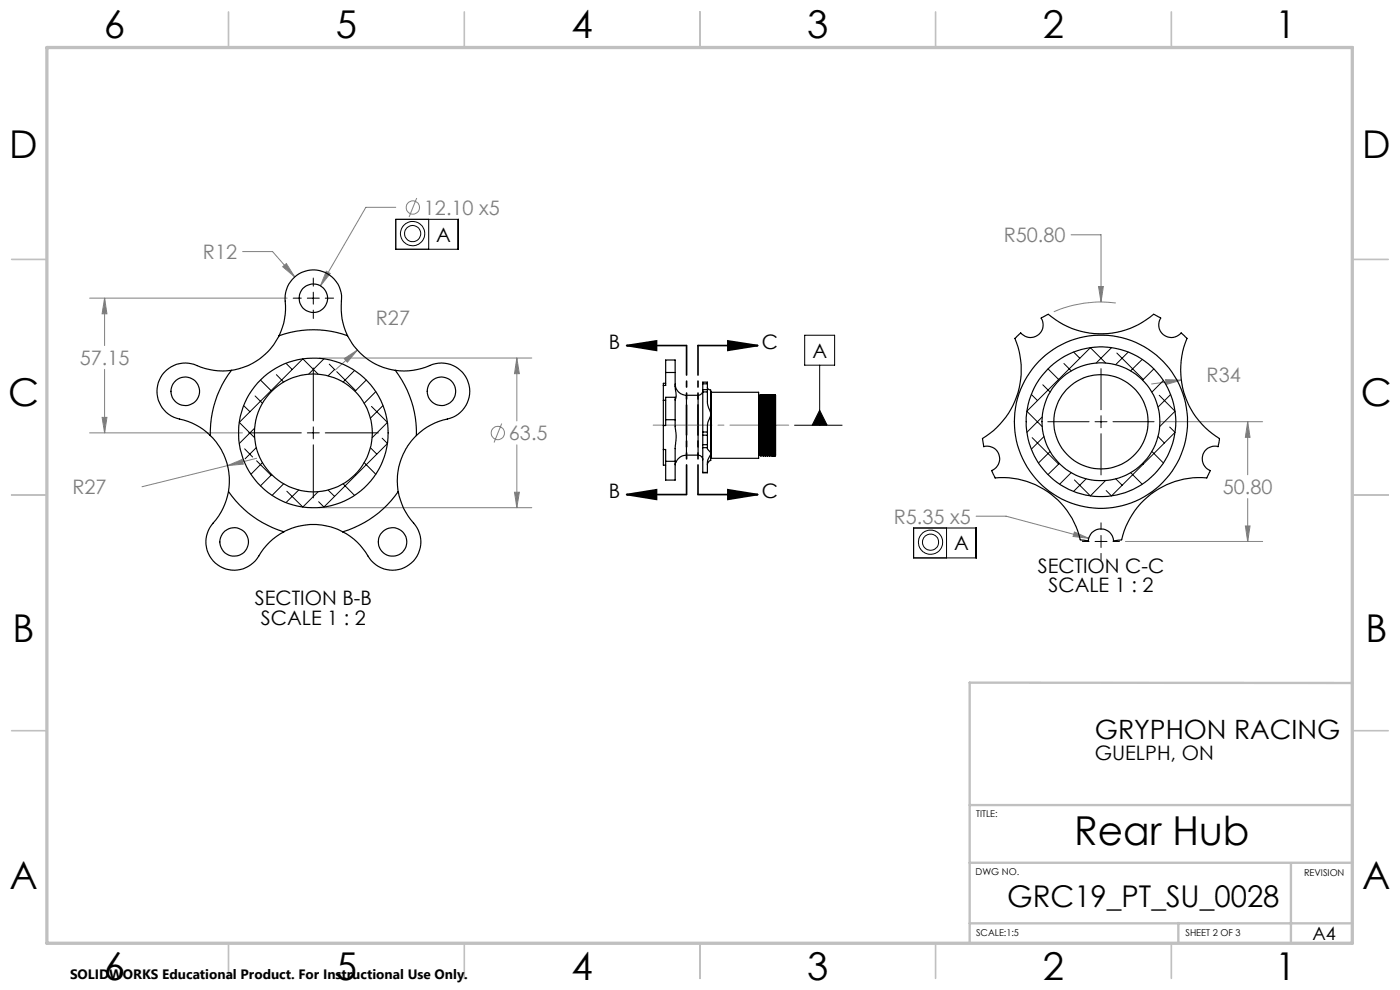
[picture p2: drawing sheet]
<svg xmlns="http://www.w3.org/2000/svg" width="297mm" height="210mm" viewBox="0 0 297 210" stroke-linecap="round" stroke-linejoin="round" font-family="sans-serif">
<g fill="none" stroke="#808080" stroke-width=".21">
<path d="M51.5 53.4h6.3l4.7 5.3M60 56.6l.7-.7 1.8 2.8zM69.2 57.5l.9 .5-2.1 2.6zM84 44h-6.4l-9.6 16.6M88.4 42l-1.6 4M227.2 49.8h6.4v14.3M19 63.2h41.9M22.2 63.2l.5 3.4h-1zM22.2 63.2v10.1M22.2 78.3v13.5M67.7 75.9h45.1M73 76.1l2.8-1.8-2.1 2.5z"/>
<path d="M75.8 74.3l-4.7 4.2M109.6 75.9l.6 3.4h-1.1zM109.6 75.9v13.4M233 60.8h1.1l-.5 3.3zM236.7 64.3a24.8 24.8 0 0 0-13.1 1.8M19 91.8h32.4M21.7 88.5h1l-.5 3.3zM48.3 98.8l3.1-1.3 .2 1zM48.3 98.8l-18.2 4.4M54.4 97.2l-6.1 1.6M106.4 89.8l-1.6 4.1M109.6 94.4v13.3"/>
<path d="M246.1 89.5h21.8M247.3 80.5l3.3 .1-3.2 1zM250.6 80.6l-6.3 .8M264.7 89.5l.5 3.3h-1zM264.7 89.5v11.2M67.7 107.7h45.1M109.1 104.4h1.1l-.6 3.3zM207.1 109.5h6.3l17.6 4.7M227.9 112.8l3.1 1.4-3.4-.4zM238.8 114.9h29.1M264.2 111.6h1l-.5 3.3zM264.7 105.8v9.1"/>
<circle cx="87.6" cy="44" r="1.41"/>
<circle cx="105.6" cy="91.8" r="1.42"/>
</g>
<g fill="none" stroke="#000" stroke-width=".21">
<path d="M66.5 59v1.7M84 46.5h13.2v6.4h-13.2zM90.9 46.5v6.4M62.2 63.2h1.7M65.2 63.2h2.5M66.5 62v2.5M66.5 65.8v1.7M66.5 78.1v11.2M69 63.2h1.8M170.7 71.1h6.4v6.4h-6.4zM173.9 77.5v12.7M233.6 78.2v8.7"/>
<path d="M52.7 91.8h11.2M65.2 91.8h2.5M66.5 90.5v2.6M66.5 94.4v11.2M69 91.8h11.3M168.6 90.2h10M173.9 87l1.6 3.2h-3.2zM222.3 89.5h8.7M232.3 89.5h2.5M233.6 88.2v2.5M233.6 92v8.7M236.1 89.5h8.7"/>
<path d="M193.8 112h13.3v6.3h-13.3zM200.8 112v6.3M229.6 114.9h1.4M232.3 114.9h2.5M233.6 110.9v1.4M233.6 113.6v2.5M233.6 117.4v1.4M236.1 114.9h1.4"/>
<circle cx="87.5" cy="49.6" r="2.57"/>
<circle cx="87.5" cy="49.6" r="1.71"/>
<circle cx="197.4" cy="115" r="1.71"/>
<circle cx="197.4" cy="115" r="2.57"/>
</g>
<path d="M132.9 73.3l6.4-1v2zM132.9 73.3h12.7M148.1 73.3h12.7M154.4 72.3l6.4 1-6.4 1zM132.9 104.9l6.4-1v2zM132.9 104.9h12.7M148.1 104.9h12.7M154.4 103.9l6.4 1-6.4 1z" fill="none" stroke="#000" stroke-width=".35"/>
<path d="M145.7 73.3v31.6M148.1 73.3v31.6" fill="none" stroke="#000" stroke-width=".35" stroke-dasharray="6.3 1.3 1.3 1.3 1.3 1.3" stroke-dashoffset=".1"/>
<path d="M138.6 90.2h28.7" fill="none" stroke="#808080" stroke-width=".21" stroke-dasharray="15.2 1.3 1.3 1.3" stroke-dashoffset="2.8"/>
<g fill="none" stroke="#c0c0c0" stroke-width=".35">
<path d="M48.5 2.5v7.5M98.5 2.5v7.5M148.5 2.5v7.5M198.5 2.5v7.5M248.5 2.5v7.5M2.5 55h7.5M287 55h7.5M2.5 105h7.5M287 105h7.5M2.5 155h7.5M287 155h7.5M48.5 200v7.5"/>
<path d="M98.5 200v7.5M148.5 200v7.5M198.5 200v7.5M248.5 200v7.5"/>
</g>
<path d="M286.9 144.9l-81.2-.1v55.3M205.7 170.8h81.2M205.7 195.9h81.2M205.7 183h81.2M250 195.8v4.2M273.9 183.1v17" fill="none" stroke="#c0c0c0" stroke-width=".5"/>
<path d="M9.9 10.1h277v190h-277z" fill="none" stroke="#c0c0c0" stroke-width=".7"/>
<g fill="#000">
<path d="M173.9 87l1.6 3.2h-3.2z"/>
<path d="M132.9 73.3l6.4-1v2zM132.9 104.9l6.4-1v2z"/>
<path d="M154.4 72.3l6.4 1-6.4 1zM154.4 103.9l6.4 1-6.4 1z"/>
</g>
<path d="M69.2 57.5l-1.2 3.1 2.1-2.6zM21.7 88.5h1l-.5 3.3zM22.2 63.2l.5 3.4h-1zM60 56.6l2.5 2.1-1.8-2.8zM109.6 75.9l.6 3.4h-1.1zM109.1 104.4h1.1l-.6 3.3zM48.3 98.8l3.3-.3-.2-1zM73 76.1l.7 .7 2.1-2.5zM264.7 89.5l.5 3.3h-1zM264.2 111.6h1l-.5 3.3zM227.9 112.8l-.3 1 3.4 .4zM233 60.8l.6 3.3 .5-3.3zM247.3 80.5l.1 1.1 3.2-1z" fill="#808080"/>
<g fill="none" stroke="#000" stroke-width=".25">
<path d="M49.1 78.6a22.2 22.2 0 0 0-4.5 13.8M49.1 78.6a13.8 13.8 0 0 1-7.9-1.3 6.1 6.1 0 0 0-7.8 4.7 6.1 6.1 0 0 0 5.6 7.1l1.7 .6 1.7 .9 2.2 1.8M59.2 71.2a13.3 13.3 0 0 1-10.1 7.4M59.2 71.2a21.4 21.4 0 0 1 14.5 0M59.2 71.2a14 14 0 0 0 1.3-7.9 6 6 0 0 1 6.3-6 6 6 0 0 1 5.6 6.6 13.6 13.6 0 0 0 1.3 7.3M73.7 71.2a13.4 13.4 0 0 0 10.2 7.4M83.9 78.6a21.9 21.9 0 0 1 4.4 13.8M83.9 78.6a13.9 13.9 0 0 0 7.9-1.3 6.1 6.1 0 0 1 7.8 4.7 6.1 6.1 0 0 1-5.6 7.1l-1.8 .6-1.6 .9-2.3 1.8M141.2 79v2.8h-.5M141.2 79v-2.6h2v2.6M141.2 79h2M143.2 79l.1 3.5a3.1 3.1 0 0 1-.1 2.4"/>
<path d="M215.8 71.3l.7-.7a2.68 2.68 0 0 0 3.7 .5 2.68 2.68 0 0 0 .7-3.6l1.5-.8a17.1 17.1 0 0 0 22.3 0l1.5 .8a2.68 2.68 0 0 0 .7 3.6 2.68 2.68 0 0 0 3.7-.5l1.2 1.2a17 17 0 0 0 6.9 21.2l-.3 1.7a2.68 2.68 0 0 0-3.2 1.8 2.68 2.68 0 0 0 1.6 3.3l-.8 1.6a17 17 0 0 0-18.1 13.1l-1.7 .2a2.67 2.67 0 0 0-2.6-2.5 2.67 2.67 0 0 0-2.7 2.5l-1.7-.2a16.9 16.9 0 0 0-18.1-13.1l-.7-1.6a2.68 2.68 0 0 0 1.5-3.3 2.68 2.68 0 0 0-3.2-1.8l-.3-1.7a17.1 17.1 0 0 0 6.9-21.2zM44.6 92.4a13.3 13.3 0 0 1 3.9 11.9M88.3 92.4a13.4 13.4 0 0 0-3.8 11.9M140.7 95.3h.5v2.6M140.7 90.3v5M140.7 81.8v3.1M140.7 84.9v5.4M140.7 95.3v3.4h.5M140.7 84.9h.5M141.2 89v-4.7h2v4.7M141.2 89v1.3h-.5M141.2 97.9v3.9h2v-3.9"/>
<path d="M141.2 81.3h-.5v.5M141.2 89h2M141.2 97.9h2M143.2 81.4a2.41 2.41 0 0 0 2.4 2.4M143.2 89l.2 3.3-.2 2.6v3M145.6 96.5a2.53 2.53 0 0 0-2.4 2.1M145.6 83.8v12.7M145.6 96.5h2.5M145.6 83.8h2.5M148.1 96.5a1.02 1.02 0 0 1 1 1M148.1 83.8v12.7M149.1 82.9a.95 .95 0 0 1-1 .9"/>
<path d="M149.1 91.6v.7M149.1 83.1v8.5M149.1 92.3v2M149.1 94.3v.7M149.1 95v5.2M149.1 82.6v.5M149.1 81.4v1.2M149.1 81.4v-.3h1v.3M149.1 92.3h1M149.1 91.6h1M149.1 83.1h1M149.1 94.3h1"/>
<path d="M149.1 95h1M149.1 82.6h1M149.1 81.4h1M150.1 91.6v.7M150.1 83.1v1.1a5.6 5.6 0 0 0 .7 3.5v.2M150.1 92.3v2M150.1 94.3v.7M150.1 95v.2l.7 1M150.1 82.2l.2 .4 .5 .2v5.1M150.1 82.6v.5M150.1 81.4v1.2M150.8 83.1l.1 .1"/>
<path d="M150.8 96.2v.8a.64 .64 0 0 1-.4 .9l-.3 .7M150.8 87.9l-.1 .3a5.5 5.5 0 0 0-.6 3.3v.1M150.8 96.2a4.9 4.9 0 0 0-.7 3.7v.3M150.8 87.9v8.3M150.9 97.2l-.1 .1M150.9 83.2h10v14h-10M150.9 83.2v14M160.9 83.8l.1 .1M161 96.5l-.1 .1M161 83.9v12.6M161 96.5h.1M161 83.9h.1"/>
<path d="M161.1 83.9v12.6M161.1 96.5l.3 .2M161.4 83.7v13M161.4 96.7h.2M161.4 83.7l-.3 .2M161.4 83.7h.1M161.5 83.7l.1 .1M161.5 83.7l.1 13M161.5 83.9l.2 12.6M161.6 83.8l.2 12.7M161.7 83.7l-.1 .1M161.7 83.7l.2 13"/>
<path d="M161.7 83.7h.2M161.7 96.5l-.1 .2M161.7 96.5h.1M161.8 96.5l.1 .2M161.9 83.7l.1 .1M161.9 83.7l.2 13M161.9 96.7h.2M162 83.9l.1 12.6M162 83.8l.2 12.7M162.1 83.7l-.1 .1M162.1 83.7l.2 13M162.1 83.7h.1"/>
<path d="M162.1 96.5v.2M162.1 96.5h.1M162.2 96.5l.1 .2M162.2 83.7l.2 .1M162.2 83.7l.3 13M162.3 96.7h.2M162.3 83.9l.3 12.6M162.4 83.8l.2 12.7M162.5 83.7l-.1 .1M162.5 83.7l.2 13M162.5 83.7h.2M162.6 96.5l-.1 .2"/>
<path d="M162.6 96.5h.1M162.6 96.5l.1 .2M162.7 83.7l.1 .1M162.7 83.7l.1 13M162.7 96.7h.1M162.7 83.9l.2 12.6M162.8 83.8l.2 12.7M162.9 83.7l-.1 .1M162.9 83.7l.2 13M162.9 83.7h.2M162.9 96.5l-.1 .2M162.9 96.5h.1"/>
<path d="M163 96.5l.1 .2M163.1 83.7l.1 .1M163.1 83.7l.2 13M163.1 96.7h.2M163.2 83.9l.1 12.6M163.2 83.8l.2 12.7M163.3 83.7l-.1 .1M163.3 83.7l.2 13M163.3 83.7h.1M163.3 96.5v.2M163.3 96.5h.1M163.4 96.5l.1 .2"/>
<path d="M163.4 83.7l.2 .1M163.4 83.7l.3 13M163.5 96.7h.2M163.5 83.9l.3 12.6M163.6 83.8l.2 12.7M163.7 83.7l-.1 .1M163.7 83.7l.2 13M163.7 83.7h.2M163.8 96.5l-.1 .2M163.8 96.5h.1M163.8 96.5l.1 .2M163.9 83.7v.1l.2-.1"/>
<path d="M163.9 83.7v3.5M163.9 96.7h.1M163.9 83.9h.1M163.9 89.4v.9M163.9 89.4l.1 .1M163.9 88.2v.1M163.9 88.3v.9M163.9 89.2v.2M164 96.7h.1M163.9 87.2v.1M163.9 87.3v.9M163.9 90.3l.1 .2"/>
<path d="M163.9 89.3l.2-.1 .2 .1M163.9 88.3l.1 .2M163.9 91.4l.2 .2M163.9 88.3l.2-.1 .2 .1M163.9 87.3l.1 .2M164 84.1h.1M164 84.4v.1M164 84.9v.2M164 91.3v.3M164 92.3v.3M164 93.3v.3M164 90.5h.1"/>
<path d="M164 91.6h.1M164 92.6h.1M164 93.3h.3M164 85.1h.1M164 84.5v.1M164 84.1v.1M164 83.9h.1M164 83.9v.2M164 84.1v.3M164 84.5v.4M164 90.5v.8M164 91.6v.7"/>
<path d="M164 92.6v.7M164 85.1v.4M164 93.6v.6M164 85.5v.3M164 86.3v.3M164 87.2h-.1M164 94.2v.2M164 94.4v.6M164 95v.2M164 95.6v.2M164 90.2h.2M164 94.2h.3"/>
<path d="M164 86.5h.2M164 87.3h.2M164 88.2h.2M164 89.2h.2M164 87.5h.1M164 87.2h.1M164 86.6h.1M164 85.8h.1M164 85.8v.5M164 86.6v.6M164 95.2v.4M164 95.8v.4"/>
<path d="M164 87.5v.6M164 90.2l-.1 .1M164 96.2v.1M164 96.5v.1M164 91.2v.1M164 89.1l-.1 .1M164 89.1h.1M164 89.5h.1M164 91.2h.1M164 88.1l-.1 .1M164 88.1h.1M164 88.5h.1"/>
<path d="M164 91.2h.2M164 94.9h.2M164 84.9h.1M164 84.4h.1M164 84.2v.2M164 84.6v.3M164 88.5v.6M164 89.5v.7M164 90.5v.7M164 96.3v.2M164 96.6v.1M164.1 91.6h.1"/>
<path d="M164.1 92.2l-.1 .1M164.1 92.2h.1M164.1 92.6h.1M164.1 93.2l-.1 .1M164.1 93.2h.1M164.1 93.5l-.1 .1M164.1 93.5h.1M164.1 94.1l-.1 .1M164.1 94.1h.1M164.1 86.3h-.1M164.1 94.4h-.1M164.1 94.4h.1"/>
<path d="M164.1 94.4v.5M164.1 85.5h-.1M164.1 85.1v.4M164.1 85.8v.5M164.1 86.6v.6M164.1 91.6v.6M164.1 92.6v.6M164.1 93.5v.6M164.1 87.5v.6M164.1 90.2h.1M164.1 90.5h.1M164.1 90.2h-.1"/>
<path d="M164.1 94.9l-.1 .1M164.1 94.9h.1M164.1 95.1l-.1 .1M164.1 95.1h.1M164.1 95.5l-.1 .1M164.1 95.5h.1M164.1 95.7l-.1 .1M164.1 95.7h.1M164.1 96l-.1 .2M164.1 96h.1M164.1 96.1l-.1 .2M164.1 96.1h.1"/>
<path d="M164.1 83.8l-.1 .1M164.1 83.7l-.1 .2M164.1 83.7h.2M164.1 83.7h.1M164.1 88.5v.6M164.1 89.5v.7M164.1 95.1v.4M164.1 95.7v.3M164.1 90.5v.7M164.1 96.1v.2M164.1 83.8v.1M164.1 96.5h.1"/>
<path d="M164.1 96.5l-.1 .2M164.1 91.2l.1 .1M164.1 92.2l.2 .1M164.1 92.6h.2M164.1 85.7h-.1h.1M164.1 93.2l.2 .1M164.1 93.5l.2 .1M164.1 94.1l.2 .1M164.1 85.4v.1M164.1 85.4l.2 .1M164.1 85v.1M164.1 84.7l-.1 .2"/>
<path d="M164.1 84.7l.2 .1M164.1 84.4l-.1 .2M164.1 84.2l-.1 .2M164.1 84.2l.2 .1M164.1 84h.2M164.1 84l-.1 .2M164.1 96.3l-.1 .2M164.1 96.3h.1M164.1 83.9l-.1 .2M164.1 83.9h.2M164.1 96.4l-.1 .2M164.1 96.4h.1"/>
<path d="M164.1 84v.2M164.1 84.4v.3M164.1 85v.4M164.1 96.4v.1M164.2 88.1l.1 .1-.1 .2M164.2 87.1l.1 .1-.1 .2M164.2 88.4l-.1 .1M164.2 88.1h-.1M164.2 87.4l-.1 .1M164.2 87.1l-.1 .1M164.2 86.5l-.1 .1M164.2 86.2l-.1 .1"/>
<path d="M164.2 86.2l.1 .1M164.2 94.4h.1M164.2 85.7l-.1 .1M164.2 94.9l.1 .1M164.2 94.4v.5M164.2 95.1l.1 .1M164.2 95.5l.1 .2M164.2 95.7l.1 .1M164.2 96l.1 .2M164.2 96.1l.1 .2M164.2 85.7v.5M164.2 86.5v.6"/>
<path d="M164.2 87.4v.7M164.2 95.1v.4M164.2 95.7v.3M164.2 88.4v.7M164.2 96.1v.2M164.2 91.3v.3M164.2 90.2v.3M164.2 89.1v.4M164.2 89.5h-.1M164.2 96.5l.1 .2M164.2 89.1h-.1M164.2 96.3l.1 .2"/>
<path d="M164.2 96.4l.1 .1M164.2 91.6l.1 .7M164.2 89.5v.7M164.2 90.5v.8M164.2 96.4v.1M164.3 83.7l.1 .1M164.3 96.6v.1M164.3 83.9v.1M164.3 83.7v.1zM164.3 95v.2M164.3 94.4v.6M164.3 94.2v.2"/>
<path d="M164.3 93.3v.3M164.3 92.3v.3M164.3 86.5h-.3M164.3 83.7l-.2 .1M164.3 83.7v.2M164.3 92.6v.7M164.3 93.6v.6M164.3 95.2v.5M164.3 85.6v.7M164.3 85.5v.1M164.3 84.9v.6M164.3 84.8v.1"/>
<path d="M164.3 84.3v.1M164.3 96.5v.2M164.3 96.5h.1M164.3 96.3v.2M164.3 96.2v.1M164.3 95.7v.1M164.3 92.4l-.1 .1-.3-.1M164.3 87.3l-.4 .1M164.3 85.6l-.1 .1M164.3 84.9l-.2 .1M164.3 84.4h-.2M164.3 84v.3"/>
<path d="M164.3 84.4v.4M164.3 95.8v.4M164.3 86.4l.1 3.8M164.3 86.3v.1M164.3 96.7h.1M164.3 86.4l-.1 .1M164.3 91.4l-.2 .2M164.4 83.9l.1 11.9M164.4 90.2l.1 5.6M164.4 90.2v6.5M164.4 83.8l.1 5.8M164.5 83.8v5.8"/>
<path d="M164.5 83.8v12.7l-.1 .2M164.5 83.8h-.1M164.5 89.6v6.2M48.5 104.3a22.1 22.1 0 0 0 11.7 8.5M48.5 104.3a14.2 14.2 0 0 1-3.7 7.1 6 6 0 0 0 2.1 8.9 6 6 0 0 0 8.5-3.2l1.2-1.4 1.3-1.3 2.3-1.6M60.2 112.8a13.2 13.2 0 0 1 12.5 0M84.5 104.3a22.1 22.1 0 0 1-11.8 8.5M84.5 104.3a13.5 13.5 0 0 0 3.6 7.1 6 6 0 0 1-2 8.8 6 6 0 0 1-8.5-3.1l-1.2-1.4-1.3-1.3-2.4-1.6M149.1 100.2h1"/>
<circle cx="66.5" cy="63.3" r="3"/>
<circle cx="39.3" cy="83" r="3"/>
<circle cx="66.5" cy="91.8" r="15.9"/>
<circle cx="66.5" cy="91.8" r="12.5"/>
<circle cx="93.7" cy="83" r="3"/>
<circle cx="233.5" cy="89.5" r="12.5"/>
<circle cx="233.6" cy="89.5" r="10"/>
<circle cx="233.6" cy="89.5" r="18.4"/>
<circle cx="233.6" cy="89.5" r="15.9"/>
<circle cx="49.7" cy="114.9" r="3"/>
<circle cx="83.3" cy="115" r="3"/>
</g>
<g fill="none" stroke="#000" stroke-width=".21">
<path d="M58.6 79.5l1.6 1.6M60.7 77.1l1.3 1.3M67.5 79.4l-3.3-3.3-13.4 13.5 3.2 3.2M68.7 76.1l-3.2 3.3M69.9 77.2l1 1.1M71 78.4l-1.4 1.3M71.4 78.8l4.1 4.1M75.2 78.6l-2.4 2.5M222.3 78.2l2.3 2.3M225.7 77.1l1.6 1.6M227.8 74.7l1.3 1.3M234.6 77l-3.3-3.2-13.5 13.4 3.3 3.3"/>
<path d="M235.8 73.8l-3.2 3.2M236.9 74.9l5.6 5.6M239.4 74.7l-2.7 2.7M242.3 76.2l-2.4 2.5M244.8 78.2l-2.4 2.4M51.7 86l1.3 1.3M51.9 95.2l1.7 1.7M54 90.8l-3.2 3.3M54.1 84l1.6 1.5M54.4 95l-2.4 2.3M54.4 97.7l3.1 3.1M55.2 80.6l2.3 2.3"/>
<path d="M55.7 98.1l-2.5 2.5M77.3 98.1l2.4 2.5M77.7 80.6l-2.4 2.4M78.6 95l1.3 1.3M78.8 86.2l3.4 3.4-3.2 3.2M79.7 83.1l-2.4 2.4M81.1 92.9l1.1 1.2-13.5 13.5-1.1-1.2M81.2 86l-2.6 2.7M218.8 83.7l1.3 1.3M219 92.8l5.6 5.7M221.1 88.5l-3.3 3.2M221.2 81.6l1.6 1.6"/>
<path d="M221.5 92.6l-2.7 2.7M222.8 95.8l-2.5 2.4M224.7 98.3l-2.4 2.4M242.4 98.3l.1 .2M244.4 95.8l2.4 2.4M245.7 92.6l1.3 1.4M245.9 83.8l3.4 3.4-3.3 3.3M246.8 80.7l-2.4 2.5M248.1 90.6l1.2 1.1-13.5 13.5-1.1-1.1M248.4 83.7l-2.7 2.7M57.6 100.7l-2.4 2.4M60.2 102.6l-2.5 2.5"/>
<path d="M60.9 104.2l3.3 3.4 3.3-3.3M63.4 104l-2.7 2.6M69.6 104l1.4 1.3M72.8 102.6l2.4 2.5M75.3 100.7l.2 .1M227.3 100.3l-2.5 2.4M227.9 101.8l3.4 3.4 3.3-3.3M230.4 101.6l-2.6 2.6M236.7 101.6l1.4 1.3M239.9 100.3l2.4 2.4"/>
</g>
<text font-size="8.5" x="227.9" y="179.3">Rear Hub</text>
<g font-size="8.1">
<text x="22" y="8">6</text>
<text x="71.2" y="8">5</text>
<text x="121.2" y="8">4</text>
<text x="171.3" y="8">3</text>
<text x="221.3" y="8">2</text>
<text x="270.5" y="8">1</text>
<text x="2" y="33.6">D</text>
<text x="289" y="33.6">D</text>
<text x="1.7" y="86.1">C</text>
<text x="288.7" y="86.1">C</text>
<text x="2.7" y="136.1">B</text>
<text x="289.7" y="136.1">B</text>
<text x="2" y="188.6">A</text>
<text x="289" y="188.6">A</text>
<text x="22" y="208">6</text>
<text x="71.2" y="208">5</text>
<text x="121.2" y="208">4</text>
<text x="171.3" y="208">3</text>
<text x="221.3" y="208">2</text>
<text x="270.5" y="208">1</text>
</g>
<text font-size="6.3" x="213.7" y="192.5">GRC19_PT_SU_0028</text>
<text font-size="5.6" x="232.3" y="156.7">GRYPHON RACING</text>
<g font-size="4.2" fill="#808080">
<text x="89.9" y="45.6">12.10 x5</text>
<text x="212.9" y="51.4">R50.80</text>
<text x="43.1" y="55">R12</text>
<text x="79.7" y="69">R27</text>
<text x="16.9" y="77.4">57.15</text>
<text x="256" y="81">R34</text>
<text x="108" y="93.4">63.5</text>
<text x="15.4" y="104.8">R27</text>
<text x="259.4" y="104.8">50.80</text>
<text x="189.6" y="111.1">R5.35 x5</text>
</g>
<g font-size="4.2">
<text x="92.5" y="51.3">A</text>
<text x="129.2" y="74">B</text>
<text x="161.6" y="74">C</text>
<text x="172.3" y="75.9">A</text>
<text x="129.2" y="105.6">B</text>
<text x="161.6" y="105.6">C</text>
<text x="202.4" y="116.8">A</text>
<text x="220.2" y="121.5">SECTION C-C</text>
<text x="222.4" y="125.6">SCALE 1 : 2</text>
<text x="54.1" y="128.3">SECTION B-B</text>
<text x="55.3" y="132.5">SCALE 1 : 2</text>
<text x="232.3" y="161.2">GUELPH, ON</text>
</g>
<text font-size="3.9" x="278.4" y="199.3">A4</text>
<text font-size="2.9" x="14.9" y="207.6">SOLIDWORKS Educational Product. For Instructional Use Only.</text>
<g font-size="2">
<text x="207.1" y="173.3">TITLE:</text>
<text x="207" y="185.5">DWG NO.</text>
<text x="276.7" y="185.9">REVISION</text>
<text x="207.1" y="198.6">SCALE:1:5</text>
<text x="251.5" y="198.6">SHEET 2 OF 3</text>
</g>
</svg>
